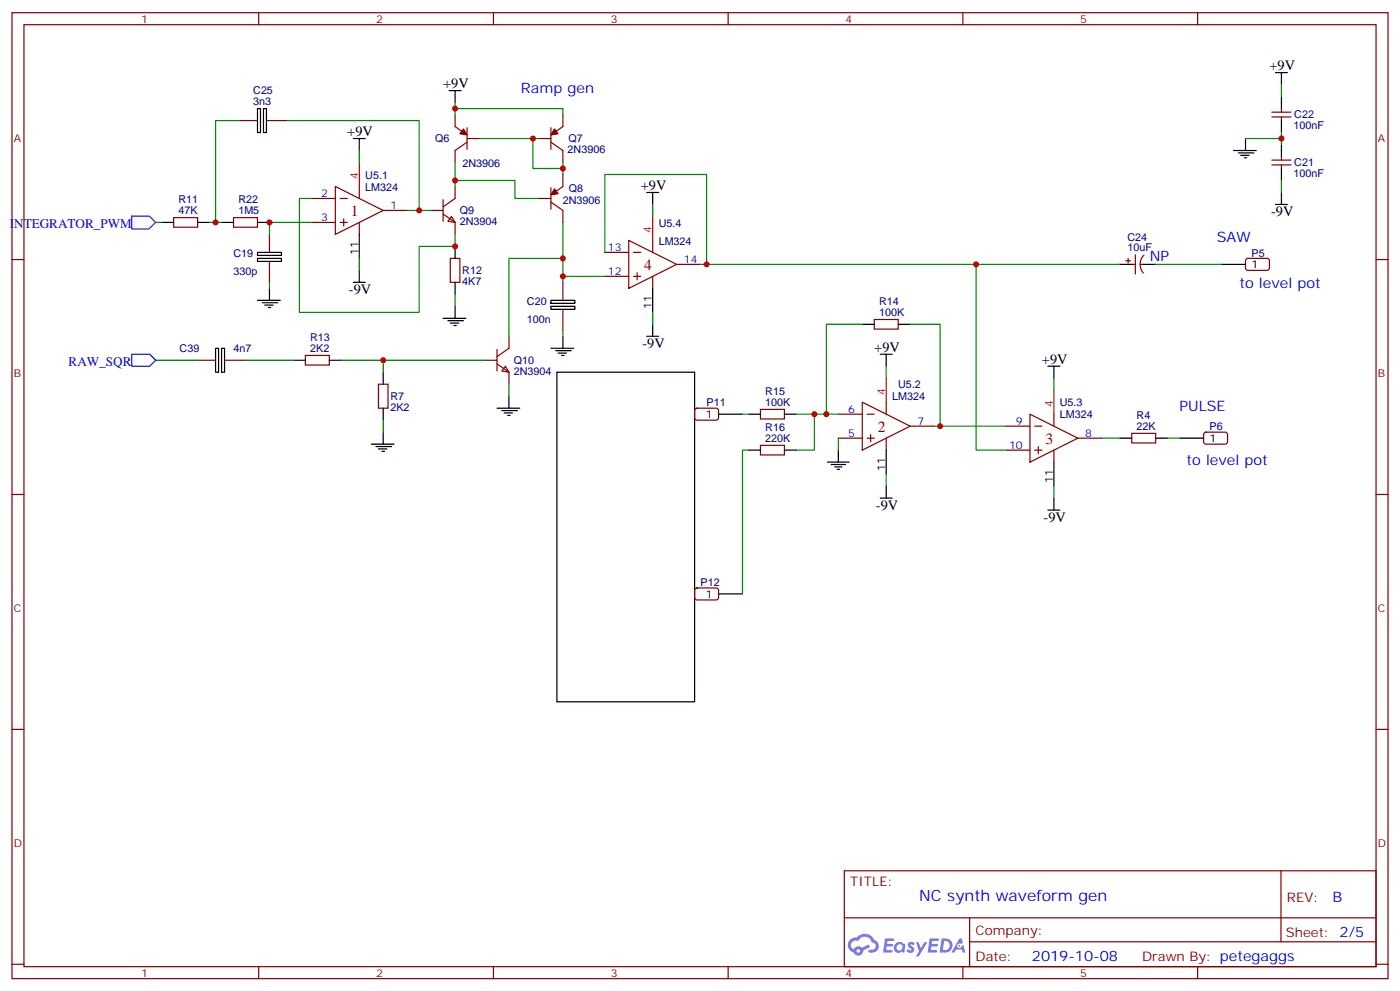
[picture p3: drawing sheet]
<svg xmlns="http://www.w3.org/2000/svg" width="412mm" height="292mm" viewBox="0 0 412 292" stroke-linecap="round" stroke-linejoin="round" font-family="sans-serif">
<path d="M164 109.6h40.6v97h-40.6z" fill="none" stroke="#000" stroke-width=".35"/>
<g fill="none" stroke="#870000" stroke-width=".35">
<path d="M3.5 3.7h405.4v284.4h-405.4zM7.1 7.3h398.2v277.3h-398.2zM76.2 3.7v3.6M145.3 3.7v3.6M214.5 3.7v3.6M283.6 3.7v3.6M352.8 3.7v3.6M3.5 76.4h3.6M405.3 76.4h3.6M3.5 145.6h3.6M405.3 145.6h3.6M3.5 214.7h3.6"/>
<path d="M405.3 214.7h3.6M248.7 256.3h156.6v28.3h-156.6zM377.3 256.4v20.8M248.7 270.2h156.5M285.6 277.2h119.6M285.6 270.2v14.1M3.5 283.8h3.6M76.2 284.6v3.5M145.3 284.6v3.5M214.5 284.6v3.5M283.6 284.6v3.5M352.8 284.6v3.5"/>
<path d="M405.3 283.8h3.6"/>
</g>
<g fill="#5487ff">
<path d="M267.7 277.5a1.22 1.22 0 0 1 1.7 .3l-.4 .5a.47 .47 0 0 0-.3-.4 .47 .47 0 0 0-.5 .2l.1 .3a1.14 1.14 0 0 1 .8 1.7 1.14 1.14 0 0 1-1.9 0l-.2-.2 .5-.5 .7 .4a.29 .29 0 0 0 .3-.3 .29 .29 0 0 0-.2-.3 1.04 1.04 0 0 1-.6-1.7z"/>
<path d="M260.7 276.3h2.4l.3 .1-.2 .5-1.8 .1-.1 .9h1.5l.3 .3-.3 .4h-1.6l-.2 1.1h1.7l.2 .3-.2 .4h-2.6z"/>
<path d="M273.8 276.3h2.4l.3 .1-.1 .5-1.8 .1-.2 .9h1.6l.3 .3-.4 .4h-1.6l-.1 1.1h1.7l.2 .3-.2 .4h-2.6z"/>
<path d="M282.6 276.3h.7l.3 1.2-.6 .3a.69 .69 0 0 0-1 .3 .69 .69 0 0 0 .4 1 .69 .69 0 0 0 .9-.6l.5-.3 .6 2.2h-.8l-.2-.9h-1.8l-.5 .9h-.8z"/>
<path d="M269.8 277.3h.8l.6 1.9 1.1-1.9h.9l-2.6 4.2h-.8l.9-1.5z"/>
<path d="M277.4 276.3l-.6 4.1h1.3a2.11 2.11 0 0 0 2.5-2.1 2.11 2.11 0 0 0-2.5-2zM278.1 277a1.39 1.39 0 0 1 1.7 1.4 1.39 1.39 0 0 1-1.8 1.3h-.3z"/>
<path d="M263.7 277.9a1.54 1.54 0 0 0-.1 2.1 1.54 1.54 0 0 0 2.2 .2l.6 .2 .3-2.3-.2-.2-.4-.1a1.49 1.49 0 0 0-2.4 .1zM264 278.9a.94 .94 0 0 1 1.8 0 .94 .94 0 0 1-1.8 0z"/>
<path d="M250.4 276.6a2.18 2.18 0 0 0 1.1 3.8 1.44 1.44 0 0 0 1.6 .9 1.44 1.44 0 0 0 1.2-1.5l2-1-.5-.7-1.9 .9a1.47 1.47 0 0 0-2.4 .5 1.39 1.39 0 0 1-.7-2 1.39 1.39 0 0 1 2-.5 2.12 2.12 0 0 1 2.2-1.3 2.12 2.12 0 0 1 1.9 1.7 1.14 1.14 0 0 1 1.1 1.4 1.14 1.14 0 0 1-1.7 .8 .43 .43 0 0 0-.5 .3 .43 .43 0 0 0 .4 .5 1.98 1.98 0 0 0 2.5-1.2 1.98 1.98 0 0 0-1.2-2.5 3.1 3.1 0 0 0-5.3-.7l-.9 .1zM252.3 279.9a.55 .55 0 0 1 1.1 0 .55 .55 0 0 1-1.1 0z"/>
<circle cx="282.6" cy="278.4" r=".26"/>
</g>
<g fill="none" stroke="#870000" stroke-width=".35">
<path d="M70.6 35.5h5.2M78.7 35.5h6M134.1 33.7v3.6l2.4 1.7M137.6 37.6v6.4M162.3 37.6v6.4M165.8 33.7v3.6l-2.5 1.7M374.6 33h5.7M374.6 34.4h5.7M377.5 32v1M377.5 34.4v1.1M91.7 58.4h7.1M98.8 54.9l14.1 7-14.1 7.1z"/>
<path d="M100.2 58.4h2.1M105.8 54.9v3.5M130.5 58.8v6.3M134.1 54.9v3.5l-3.6 2.5M137.6 41.8l-3.5 2.5v3.5M137.6 40.8h3.5M158.7 58.4h3.6M158.7 40.8h3.6M162.3 55.2v6.4M162.3 41.8l3.5 2.5v3.5M162.3 59.5l3.5 2.4v3.6M165.8 51.4v3.5l-2.5 1.8"/>
<path d="M374.6 47.1h5.7M374.6 48.5h5.7M377.5 46.1v1M377.5 48.5v1.1M51.2 64.1h7v2.8h-7zM68.8 64.1h7v2.8h-7zM79.4 69v5.3M79.4 77.1v6M91.7 65.5h7.1M100.2 65.5h2.1M101.2 64.4v2.1M105.8 65.5v3.5"/>
<path d="M112.9 61.9h7M127 61.9h3.5M130.5 63l3.6 2.5v3.5M132.6 76.1h2.9v7h-2.9zM133 63.7l1.1 1.8-2.2-.4zM178.2 74.3h7M185.2 70.8l14.1 7-14.1 7.1zM186.6 74.3h2.1M192.3 70.8v3.5M199.3 77.8h7.1M331.6 76.8h1.4M332.3 76.1v1.4"/>
<path d="M333.4 77.8h1M334.4 75v5.6M335.8 77.8h1.1M337 75.1a3.8 3.8 0 0 0-.2 5.3M367.1 76.3l.5-.2h5.9l.4 .7v2.4l-.7 .4-5.9-.1-.4-.6v-2.1zM149.9 99v3.5l-3.5 2.5M165.8 83.1v5.3M165.8 91.2v6M178.2 81.4h7M186.6 81.4h2.1M187.7 80.3v2.1M192.3 81.4v3.5"/>
<path d="M257.5 94.1h7.1v2.8h-7.1zM58.2 106h5.3M66.3 106h6M90 104.6h7v2.9h-7zM111.5 113.1h2.8v7.1h-2.8zM142.9 106h3.5M146.4 107.1l3.5 2.5v3.5M146.4 102.9v6.3M148.9 107.8l1 1.8-2.1-.4zM254 118.4l14.1 7-14.1 7.1zM261.1 118.4v3.5M204.8 120.4l.5-.2h5.9l.5 .7-.1 2.4-.6 .4-6-.1-.4-.6v-2.1z"/>
<path d="M224 120.5h7.1v2.8h-7.1zM224 131.1h7.1v2.8h-7.1zM246.9 121.9h7.1M246.9 129h7.1M255.4 121.9h2.1M255.4 129h2.1M256.5 127.9v2.1M261.1 129v3.5M268.1 125.4h7.1M296.3 125.4h7.1M296.3 132.5h7.1M303.4 121.9l14.1 7.1-14.1 7z"/>
<path d="M304.8 125.4h2.1M304.8 132.5h2.1M305.9 131.4v2.2M310.4 121.9v3.5M310.4 132.5v3.5M317.5 129h7.1M333.4 127.6h7v2.8h-7zM354.8 127.4l.4-.2 6 .1 .4 .6-.1 2.4-.6 .4h-5.9l-.5-.7v-2.1zM204.8 173.3l.5-.2h5.9l.5 .7-.1 2.4-.6 .4-6-.1-.4-.6v-2.1z"/>
</g>
<g fill="none" stroke="#000" stroke-width=".35">
<path d="M75.8 32h.9v7h-.9zM77.6 32h.9v7h-.9zM132.3 26.7h3.5M134.1 26.7v3.5M375.7 21.4h3.5M377.5 21.4v3.5M377.5 28.4v3.6M377.5 35.5v3.5M104.1 40.8h3.5M105.8 40.8v3.5M190.5 56.7h3.5M192.3 56.7v3.5"/>
<path d="M363.4 44.3h6.7M364.8 45h4.6M365.5 45.7h2.4M366.5 46.4h.7M366.9 40.8v3.5M377.5 42.5v3.6M377.5 49.6v3.5M377.5 56.7v3.5M47.6 65.5h3.6M58.2 65.5h3.5M65.3 65.5h3.5M75.8 76.1h7.1v.8h-7.1z"/>
<path d="M75.8 74.3h7.1v.9h-7.1zM75.8 65.5h3.6M105.8 69v7.1M105.8 79.6v3.5M134.1 72.5v3.6M329.8 77.8h3.6M336.9 77.8h3.5M359.8 77.8h7.1M375.7 60.2h3.5M75.8 88.4h6.7M77.3 89.1h4.5M78 89.8h2.4"/>
<path d="M79 90.5h.7M79.4 84.9v3.5M104.1 83.1h3.5M130.5 93.7h6.7M131.9 94.4h4.6M132.6 95.1h2.5M133.7 95.8h.7M134.1 83.1v3.5M134.1 90.2v3.5M162.3 90.2h7v.9h-7zM162.3 88.4h7v.9h-7zM165.8 99v3.5"/>
<path d="M190.5 99h3.5M192.3 84.9v7M192.3 95.5v3.5M254 95.5h3.5M264.6 95.5h3.5M63.5 102.5h.9v7.1h-.9zM65.3 102.5h.8v7.1h-.8zM86.4 106h3.6M97 106h3.5M112.9 109.6v3.5M149.9 116.6v3.6M162.3 102.5h6.7"/>
<path d="M163.7 103.2h4.6M164.4 103.9h2.5M165.5 104.6h.7M259.3 104.3h3.5M261.1 104.3v3.5M308.7 107.8h3.5M310.4 107.8v3.5M112.9 120.2v3.5M146.4 120.2h6.7M147.8 120.9h4.6M148.5 121.6h2.5M149.6 122.3h.7"/>
<path d="M211.7 121.9h7M220.5 121.9h3.5M220.5 132.5h3.5M231.1 121.9h3.5M231.1 132.5h3.5M243.8 136h6.3M244.8 136.7h4.3M245.9 137.4h2.1M246.6 138.1h.7M246.9 132.5v3.5M261.1 132.5v7.1M310.4 136v7.1"/>
<path d="M329.8 129h3.6M340.4 129h3.6M347.5 129h7M259.3 146.6h3.5M261.1 143.1v3.5M308.7 150.1h3.5M310.4 146.6v3.5M211.7 174.8h7"/>
</g>
<path d="M105.8 47.8v7.1M192.3 63.7v7.1M261.1 111.3v7.1M310.4 114.9v7" fill="none" stroke="#f00" stroke-width=".35"/>
<g fill="#870000" stroke="#870000" stroke-width=".35">
<path d="M136.5 38l1.1 1.7-2.1-.3z"/>
<path d="M163.3 38l1.1 1.4-2.1 .3z"/>
<path d="M163.3 55.6l1.1 1.4-2.1 .4z"/>
</g>
<path d="M38.7 63.6h5.3l1.9 1.9-2.1 1.9h-5z" fill="#fff7f7" stroke="#420aff" stroke-width=".35"/>
<path d="M38.8 104.3h5.3l1.8 1.7-1.8 1.8h-5.3z" fill="none" stroke="#00f" stroke-width=".35"/>
<path d="M109.4 130.7h6.7M110.8 131.4h4.6M111.5 132.2h2.4M112.5 132.9h.7M112.9 127.2v3.5" fill="none" stroke="#000" stroke-width=".35"/>
<g fill="none" stroke="#008700" stroke-width=".35">
<path d="M70.6 35.5h-7.1v30h1.8M84.7 35.5h38.8v26.4M134.1 32h31.7v1.7M134.1 30.2v3.5M377.5 24.9v3.5M377.5 39v3.5M91.7 58.4h-3.5v33.5h35.3v-19.4h10.6v-3.5M105.8 44.3v3.5M134.1 53.1h17.6v5.3h7M134.1 47.8v7.1M141.1 40.8h17.6M157 40.8v8.8h8.8"/>
<path d="M165.8 47.8v3.6M366.9 40.8h10.6M377.5 53.1v3.6M45.9 65.5h1.7M61.7 65.5h1.8M91.7 65.5h-12.3v3.5M105.8 76.1v3.5M119.9 61.9h7.1M165.8 65.5v15.9h12.4M165.8 76.1h-15.9v22.9M178.2 74.3v-22.9h29.9v26.4M192.3 60.2v3.5"/>
<path d="M206.4 77.8h123.4M287.5 77.8v54.7h8.8M340.4 77.8h19.4M79.4 83.1v1.8M134.1 86.6v3.6M165.8 81.4v1.7M165.8 97.2v1.8M192.3 91.9v3.6M254 95.5h-10.6v26.4M268.1 95.5h8.8v29.9h-1.7M45.9 106h12.3M72.3 106h14.1"/>
<path d="M100.5 106h42.4M112.9 106v3.6M149.9 113.1v3.5M261.1 107.8v3.5M310.4 111.3v3.6M112.9 123.7v3.5M218.7 121.9h1.8M220.5 132.5h-1.8v42.3M234.6 121.9h12.3M239.9 121.9v10.6h-5.3M246.9 129v3.5M261.1 139.6v3.5"/>
<path d="M276.9 125.4h19.4M324.6 129h5.2M344 129h3.5M310.4 143.1v3.5"/>
</g>
<g fill="#c00">
<circle cx="79.4" cy="65.5" r=".88"/>
<circle cx="287.5" cy="77.8" r=".88"/>
<circle cx="208.1" cy="77.8" r=".88"/>
<circle cx="165.8" cy="81.4" r=".88"/>
<circle cx="243.4" cy="121.9" r=".88"/>
<circle cx="165.8" cy="76.1" r=".88"/>
<circle cx="134.1" cy="32" r=".88"/>
<circle cx="134.1" cy="53.1" r=".88"/>
<circle cx="165.8" cy="49.6" r=".88"/>
<circle cx="157" cy="40.8" r=".88"/>
<circle cx="377.5" cy="40.8" r=".88"/>
<circle cx="239.9" cy="121.9" r=".88"/>
<circle cx="276.9" cy="125.4" r=".88"/>
<circle cx="134.1" cy="72.5" r=".88"/>
<circle cx="123.5" cy="61.9" r=".88"/>
<circle cx="63.5" cy="65.5" r=".88"/>
<circle cx="112.9" cy="106" r=".88"/>
</g>
<g font-size="4.6" fill="#800">
<text x="103.4" y="63.7">1</text>
<text x="189.8" y="79.6">4</text>
<text x="258.6" y="127.2">2</text>
<text x="308" y="130.7">3</text>
</g>
<text font-size="4.6" fill="#00f" x="270.8" y="265.4">NC synth waveform gen</text>
<g font-size="4.2">
<text x="373.9" y="20.7">+9V</text>
<text x="130.5" y="26">+9V</text>
<text x="102.3" y="40.1">+9V</text>
<text x="188.7" y="56">+9V</text>
<text x="374.4" y="63.7">-9V</text>
<text x="102.8" y="86.6">-9V</text>
<text x="189.2" y="102.5">-9V</text>
<text x="257.5" y="103.6">+9V</text>
<text x="306.9" y="107.1">+9V</text>
<text x="258" y="150.1">-9V</text>
<text x="307.4" y="153.7">-9V</text>
</g>
<g font-size="4.2" fill="#00f">
<text x="153.5" y="27.4">Ramp gen</text>
<text x="358.4" y="71.4">SAW</text>
<text x="338.7" y="76.8">NP</text>
<text x="365.1" y="84.9">to level pot</text>
<text x="347.5" y="120.9">PULSE</text>
<text x="349.5" y="136.7">to level pot</text>
<text x="392.5" y="265.6">B</text>
<text x="304" y="283">2019-10-08</text>
</g>
<g font-size="3.9" fill="#00f">
<text x="2.9" y="67.1">INTEGRATOR_PWM</text>
<text x="20.2" y="107.8">RAW_SQR</text>
</g>
<g font-size="3.9" fill="#800">
<text x="250.5" y="260.9">TITLE:</text>
<text x="379.1" y="265.6">REV:</text>
<text x="287.4" y="275.1">Company:</text>
<text x="378.7" y="275.7">Sheet: 2/5</text>
<text x="287.4" y="282.8">Date:</text>
<text x="336.4" y="282.9">Drawn By: petegaggs</text>
</g>
<g font-size="3.2" fill="#800">
<text x="41.6" y="6.7">1</text>
<text x="110.8" y="6.7">2</text>
<text x="179.9" y="6.7">3</text>
<text x="249.1" y="6.7">4</text>
<text x="318.2" y="6.7">5</text>
<text x="4.1" y="41.8">A</text>
<text x="405.9" y="41.8">A</text>
<text x="4.1" y="111">B</text>
<text x="405.9" y="111">B</text>
<text x="4.1" y="180.1">C</text>
<text x="405.9" y="180.1">C</text>
<text x="4.1" y="249.3">D</text>
<text x="405.9" y="249.3">D</text>
<text x="41.6" y="287.5">1</text>
<text x="110.8" y="287.5">2</text>
<text x="179.9" y="287.5">3</text>
<text x="249.1" y="287.5">4</text>
<text x="318.2" y="287.5">5</text>
</g>
<g font-size="3.2" fill="#000080">
<text x="74.6" y="27.7">C25</text>
<text x="74.6" y="30.9">3n3</text>
<text x="381.3" y="34.9">C22</text>
<text x="128.2" y="41.9">Q6</text>
<text x="167.5" y="41.9">Q7</text>
<text x="381" y="38.1">100nF</text>
<text x="167.2" y="45.1">2N3906</text>
<text x="107.6" y="52.6">U5.1</text>
<text x="136.2" y="49.1">2N3906</text>
<text x="381" y="52.2">100nF</text>
<text x="381.3" y="49">C21</text>
<text x="52.6" y="59.8">R11</text>
<text x="70.2" y="59.8">R22</text>
<text x="107.6" y="56.1">LM324</text>
<text x="167.6" y="56.5">Q8</text>
<text x="52.6" y="63">47K</text>
<text x="70.2" y="63">1M5</text>
<text x="135.5" y="63.1">Q9</text>
<text x="165.8" y="60">2N3906</text>
<text x="135.5" y="66.3">2N3904</text>
<text x="194" y="66.7">U5.4</text>
<text x="332.1" y="70.9">C24</text>
<text x="68.8" y="75.6">C19</text>
<text x="194" y="72">LM324</text>
<text x="332.1" y="73.9">10uF</text>
<text x="368.7" y="75.6">P5</text>
<text x="68.8" y="80.9">330p</text>
<text x="136.2" y="83.9">4K7</text>
<text x="136.2" y="80.7">R12</text>
<text x="155.2" y="89.7">C20</text>
<text x="258.9" y="89.8">R14</text>
<text x="155.2" y="95">100n</text>
<text x="258.9" y="93">100K</text>
<text x="91.4" y="100.4">R13</text>
<text x="52.9" y="103.7">C39</text>
<text x="68.8" y="103.7">4n7</text>
<text x="91.4" y="103.6">2K2</text>
<text x="151.3" y="107.2">Q10</text>
<text x="151.3" y="110.3">2N3904</text>
<text x="115" y="117.8">R7</text>
<text x="208.1" y="119.6">P11</text>
<text x="225.4" y="119.5">100K</text>
<text x="225.4" y="116.3">R15</text>
<text x="262.8" y="117.9">LM324</text>
<text x="264.6" y="114.3">U5.2</text>
<text x="312.2" y="119.6">U5.3</text>
<text x="115" y="120.9">2K2</text>
<text x="312.2" y="123.2">LM324</text>
<text x="334.8" y="123.3">R4</text>
<text x="225.4" y="130">220K</text>
<text x="225.4" y="126.9">R16</text>
<text x="334.8" y="126.5">22K</text>
<text x="356.3" y="126.7">P6</text>
<text x="206.4" y="172.5">P12</text>
</g>
<g font-size="3.2" fill="#f00">
<text x="105.5" y="52.8" transform="rotate(-90 105.5 52.8)">4</text>
<text x="191.9" y="68.7" transform="rotate(-90 191.9 68.7)">4</text>
<text x="260.7" y="116.3" transform="rotate(-90 260.7 116.3)">4</text>
<text x="310.1" y="119.8" transform="rotate(-90 310.1 119.8)">4</text>
</g>
<g font-size="3.2" fill="#00f">
<text x="94.6" y="58.1">2</text>
<text x="94.6" y="65.1">3</text>
<text x="115" y="61.6">1</text>
<text x="179.1" y="73.9">13</text>
<text x="201.4" y="77.5">14</text>
<text x="179.1" y="81">12</text>
<text x="249.9" y="121.6">6</text>
<text x="270.2" y="125.1">7</text>
<text x="299.3" y="125.1">9</text>
<text x="249.9" y="128.6">5</text>
<text x="319.6" y="128.6">8</text>
<text x="297.2" y="132.2">10</text>
</g>
<g font-size="3.2">
<text x="105.5" y="75.2" transform="rotate(-90 105.5 75.2)">11</text>
<text x="368.7" y="78.9">1</text>
<text x="191.9" y="91" transform="rotate(-90 191.9 91)">11</text>
<text x="207.9" y="123">1</text>
<text x="356.3" y="130">1</text>
<text x="260.7" y="138.7" transform="rotate(-90 260.7 138.7)">11</text>
<text x="310.1" y="142.2" transform="rotate(-90 310.1 142.2)">11</text>
<text x="207.9" y="175.9">1</text>
</g>
</svg>
